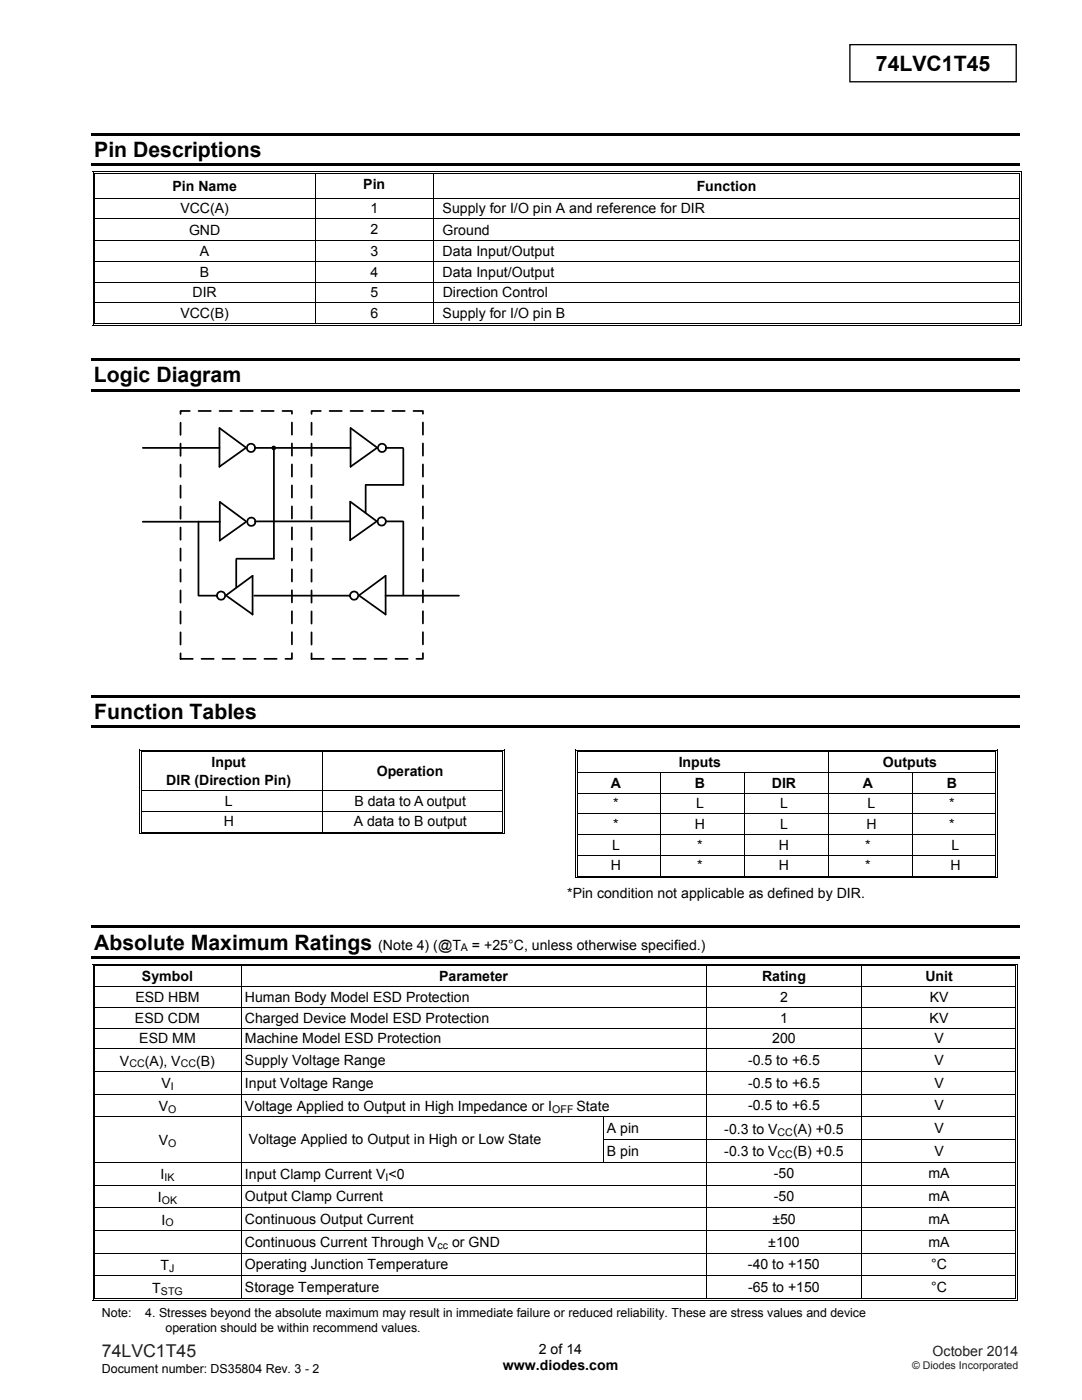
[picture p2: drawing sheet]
<svg xmlns="http://www.w3.org/2000/svg" width="216mm" height="279mm" viewBox="0 0 216 279" stroke-linecap="round" stroke-linejoin="round" font-family="sans-serif">
<path d="M169.6 8.9h33.2v7.4h-33.2z" fill="none" stroke="#000" stroke-width=".26"/>
<g fill="#000">
<path d="M18.3 26.5h185.2v.5h-185.2zM18.3 32.6h185.2v.5h-185.2zM18.5 34.2h.1v.5h-.1zM18.5 34.2h.5v.1h-.5zM18.5 39.4h.1v.2h-.1zM18.8 34.5h.2v.2h-.2zM18.8 39.4h.2v.2h-.2zM62.9 34.7h.2zM62.9 34.2h.5v.1h-.5zM62.9 34.5h.5v.2h-.5zM86.3 34.7h.2zM86.3 34.2h.5v.1h-.5z"/>
<path d="M86.3 34.5h.5v.2h-.5zM203.3 34.2h.5v.1h-.5zM203.3 34.5h.2v.2h-.2zM203.3 39.4h.2v.2h-.2zM203.7 34.2h.1v.5h-.1zM203.7 39.4h.1v.2h-.1zM18.5 43.6h.1v.1h-.1zM18.5 47.9h.1v.2h-.1zM18.5 52.1h.1v.1h-.1zM18.5 56.2h.1v.2h-.1zM18.8 43.6h.2v.1h-.2zM18.8 47.9h.2v.2h-.2z"/>
<path d="M18.8 52.1h.2v.1h-.2zM18.8 56.2h.2v.2h-.2zM203.3 43.6h.2v.1h-.2zM203.3 47.9h.2v.2h-.2zM203.3 52.1h.2v.1h-.2zM203.3 56.2h.2v.2h-.2zM203.7 43.6h.1v.1h-.1zM203.7 47.9h.1v.2h-.1zM203.7 52.1h.1v.1h-.1zM203.7 56.2h.1v.2h-.1zM18.2 71.5h185.2v.5h-185.2zM18.2 77.6h185.2v.5h-185.2z"/>
<path d="M18.5 60.3h.1v.2h-.1zM18.5 64.8h.5v.2h-.5zM18.8 60.3h.2v.2h-.2zM18.8 64.5h.2v.1h-.2zM62.9 64.5h.5v.1h-.5zM86.3 64.5h.5v.1h-.5zM203.3 60.3h.2v.2h-.2zM203.3 64.8h.5v.2h-.5zM203.3 64.5h.2v.1h-.2zM203.7 60.3h.1v.2h-.1zM203.7 64.5h.1v.5h-.1zM18.3 138.7h185.2v.5h-185.2z"/>
<path d="M18.3 144.8h185.2v.5h-185.2zM27.8 149.6h.2v.5h-.2zM27.8 149.6h.5v.2h-.5zM27.8 157.7h.2v.2h-.2zM28.2 149.9h.1v.2h-.1zM28.2 157.7h.1v.2h-.1zM64.2 150.1h.1zM64.2 149.6h.5v.2h-.5zM64.2 149.9h.5v.2h-.5zM100.2 149.6h.5v.2h-.5zM100.2 149.9h.2v.2h-.2zM100.2 157.7h.2v.2h-.2z"/>
<path d="M100.5 149.6h.2v.5h-.2zM100.5 157.7h.2v.2h-.2zM114.8 149.6h.2v.5h-.2zM114.8 149.6h.5v.2h-.5zM114.8 154.1h.2v.2h-.2zM114.8 158.2h.2v.2h-.2zM115.1 149.9h.2v.2h-.2zM115.1 154.1h.2v.2h-.2zM115.1 158.2h.2v.2h-.2zM165.2 150.1h.2zM165.2 149.6h.6v.2h-.6zM165.2 149.9h.6v.2h-.6z"/>
<path d="M198.6 149.6h.5v.2h-.5zM198.6 149.9h.2v.2h-.2zM198.6 154.1h.2v.2h-.2zM198.6 158.2h.2v.2h-.2zM198.9 149.6h.2v.5h-.2zM198.9 154.1h.2v.2h-.2zM198.9 158.2h.2v.2h-.2zM27.8 161.8h.2v.2h-.2zM27.8 166.3h.5v.2h-.5zM28.2 161.8h.1v.2h-.1zM28.2 166h.1v.1h-.1zM64.2 166h.5v.1h-.5z"/>
<path d="M100.2 161.8h.2v.2h-.2zM100.2 166.3h.5v.2h-.5zM100.2 166h.2v.1h-.2zM100.5 161.8h.2v.2h-.2zM100.5 166h.2v.5h-.2zM114.8 162.3h.2v.2h-.2zM114.8 166.5h.2v.1h-.2zM114.8 170.6h.2v.2h-.2zM114.8 175.1h.5v.2h-.5zM115.1 162.3h.2v.2h-.2zM115.1 166.5h.2v.1h-.2zM115.1 170.6h.2v.2h-.2z"/>
<path d="M115.1 174.8h.2v.1h-.2zM131.7 174.8h.5v.1h-.5zM148.5 174.8h.5v.1h-.5zM165.2 174.8h.6v.1h-.6zM182 174.8h.5v.1h-.5zM198.6 162.3h.2v.2h-.2zM198.6 166.5h.2v.1h-.2zM198.6 170.6h.2v.2h-.2zM198.6 175.1h.5v.2h-.5zM198.6 174.8h.2v.1h-.2zM198.9 162.3h.2v.2h-.2zM198.9 166.5h.2v.1h-.2z"/>
<path d="M198.9 170.6h.2v.2h-.2zM198.9 174.8h.2v.5h-.2zM18.3 184.7h185.2v.5h-185.2zM18.3 190.8h185.2v.5h-185.2zM18.5 192.3h.1v.6h-.1zM18.5 192.3h.5v.2h-.5zM18.5 196.8h.1v.2h-.1zM18.8 192.7h.2v.2h-.2zM18.8 192.7h.2v.1h-.2zM18.8 196.8h.2v.2h-.2zM48 192.8l.2 .1zM48 192.3h.5v.2h-.5z"/>
<path d="M48 192.7h.5v.1h-.5zM140.9 192.8l.2 .1zM140.9 192.3h.5v.2h-.5zM140.9 192.7h.5v.1h-.5zM171.9 192.8l.1 .1zM171.9 192.3h.5v.2h-.5zM171.9 192.7h.5v.1h-.5zM202.6 192.3h.5v.2h-.5zM202.6 192.7h.2v.2h-.2zM202.6 192.7h.2v.1h-.2zM202.6 196.8h.2v.2h-.2zM203 192.3h.1v.6h-.1z"/>
<path d="M203 196.8h.1v.2h-.1zM18.5 201h.1v.1h-.1zM18.5 205.1h.1v.2h-.1zM18.5 209.2h.1v.2h-.1zM18.5 213.7h.1v.2h-.1zM18.5 218.3h.1v.1h-.1zM18.8 201h.2v.1h-.2zM18.8 205.1h.2v.2h-.2zM18.8 209.2h.2v.2h-.2zM18.8 213.7h.2v.2h-.2zM18.8 218.3h.2v.1h-.2zM202.6 201h.2v.1h-.2z"/>
<path d="M202.6 205.1h.2v.2h-.2zM202.6 209.2h.2v.2h-.2zM202.6 213.7h.2v.2h-.2zM202.6 218.3h.2v.1h-.2zM203 201h.1v.1h-.1zM203 205.1h.1v.2h-.1zM203 209.2h.1v.2h-.1zM203 213.7h.1v.2h-.1zM203 218.3h.1v.1h-.1zM18.5 222.8h.1v.2h-.1zM18.5 227.3h.1v.2h-.1zM18.5 231.9h.1v.1h-.1z"/>
<path d="M18.5 236.4h.1v.2h-.1zM18.8 222.8h.2v.2h-.2zM18.8 227.3h.2v.2h-.2zM18.8 231.9h.2v.1h-.2zM18.8 236.4h.2v.2h-.2zM48 227.3h.2v.2h-.2zM202.6 222.8h.2v.2h-.2zM202.6 227.3h.2v.2h-.2zM202.6 231.9h.2v.1h-.2zM202.6 236.4h.2v.2h-.2zM203 222.8h.1v.2h-.1zM203 227.3h.1v.2h-.1z"/>
<path d="M203 231.9h.1v.1h-.1zM203 236.4h.1v.2h-.1zM18.5 240.9h.1v.2h-.1zM18.5 245.5h.1v.1h-.1zM18.5 250h.1v.2h-.1zM18.5 254.5h.1v.2h-.1zM18.5 259.4h.5v.2h-.5zM18.8 240.9h.2v.2h-.2zM18.8 245.5h.2v.1h-.2zM18.8 250h.2v.2h-.2zM18.8 254.5h.2v.2h-.2zM18.8 259.1h.2v.1h-.2z"/>
<path d="M48 259.1h.5v.1h-.5zM140.9 259.1h.5v.1h-.5zM171.9 259.1h.5v.1h-.5zM202.6 240.9h.2v.2h-.2zM202.6 245.5h.2v.1h-.2zM202.6 250h.2v.2h-.2zM202.6 254.5h.2v.2h-.2zM202.6 259.4h.5v.2h-.5zM202.6 259.1h.2v.1h-.2zM203 240.9h.1v.2h-.1zM203 245.5h.1v.1h-.1zM203 250h.1v.2h-.1z"/>
<path d="M203 254.5h.1v.2h-.1zM203 259.1h.1v.5h-.1z"/>
</g>
<g fill="none" stroke="#000" stroke-width=".2">
<path d="M18.6 34.7v4.7M18.6 39.6v4M18.9 34.7v4.7M18.9 39.6v4M19 34.2h43.9M19 34.6h43.9M19 39.5h184.3M63 34.7v4.7M63 39.6v4M63.4 34.2h22.9M63.4 34.6h22.9M86.4 34.7v4.7"/>
<path d="M86.4 39.6v4M86.8 34.2h116.5M86.8 34.6h116.5M203.4 34.7v4.7M203.4 39.6v4M203.8 34.7v4.7M203.8 39.6v4M18.6 43.7v4.2M18.6 48.1v4M18.6 52.2v4M18.6 56.4v3.9M18.9 43.7v4.2"/>
<path d="M18.9 48.1v4M18.9 52.2v4M18.9 56.4v3.9M19 48h184.3M63 43.7v4.2M63 48.1v4M63 52.2v4M63 56.4v3.9M86.4 43.7v4.2M86.4 48.1v4M86.4 52.2v4M86.4 56.4v3.9"/>
<path d="M203.3 43.6h-184.3M203.3 52.2h-184.3M203.3 56.3h-184.3M203.4 43.7v4.2M203.4 48.1v4M203.4 52.2v4M203.4 56.4v3.9M203.8 43.7v4.2M203.8 48.1v4M203.8 52.2v4M203.8 56.4v3.9M18.6 60.5v4.5"/>
<path d="M18.9 60.5v4M19 60.4h184.3M19 64.9h184.3M19 64.6h43.9M63 60.5v4M63.4 64.6h22.9M86.4 60.5v4M86.8 64.6h116.5M203.4 60.5v4M203.8 60.5v4M27.9 150.1v7.6M27.9 157.9v3.9"/>
<path d="M28.2 150.1v7.6M28.2 157.9v3.9M28.3 149.7h35.9M28.3 150h35.9M28.3 157.8h71.9M64.3 150.1v7.6M64.3 157.9v3.9M64.7 149.7h35.5M64.7 150h35.5M100.3 150.1v7.6M100.3 157.9v3.9M100.6 150.1v7.6"/>
<path d="M100.6 157.9v3.9M114.9 150.1v4M114.9 154.3v3.9M114.9 158.4v3.9M115.2 150.1v4M115.2 154.3v3.9M115.2 158.4v3.9M115.3 149.7h49.9M115.3 150h49.9M115.3 154.2h83.3M115.3 158.3h83.3M131.8 154.3v3.9"/>
<path d="M131.8 158.4v3.9M148.6 154.3v3.9M148.6 158.4v3.9M165.3 150.1v4M165.3 154.3v3.9M165.3 158.4v3.9M165.8 149.7h32.8M165.8 150h32.8M182.1 154.3v3.9M182.1 158.4v3.9M198.7 150.1v4M198.7 154.3v3.9"/>
<path d="M198.7 158.4v3.9M199 150.1v4M199 154.3v3.9M199 158.4v3.9M27.9 162v4.5M28.2 162v4M28.3 161.9h71.9M28.3 166.4h71.9M28.3 166.1h35.9M64.3 162v4M64.7 166.1h35.5M100.3 162v4"/>
<path d="M100.6 162v4M114.9 162.5v4M114.9 166.6v4M114.9 170.8v4.5M115.2 162.5v4M115.2 166.6v4M115.2 170.8v4M115.3 162.4h83.3M115.3 166.6h83.3M115.3 170.7h83.3M115.3 175.2h83.3M115.3 174.8h16.4"/>
<path d="M131.8 162.5v4M131.8 166.6v4M131.8 170.8v4M132.2 174.8h16.3M148.6 162.5v4M148.6 166.6v4M148.6 170.8v4M149 174.8h16.2M165.3 162.5v4M165.3 166.6v4M165.3 170.8v4M165.8 174.8h16.2"/>
<path d="M182.1 162.5v4M182.1 166.6v4M182.1 170.8v4M182.5 174.8h16.1M198.7 162.5v4M198.7 166.6v4M198.7 170.8v4M199 162.5v4M199 166.6v4M199 170.8v4M18.6 192.9v3.9M18.6 197v4"/>
<path d="M18.9 192.9v3.9M18.9 197v4M19 192.4h29M19 192.8h29M19 196.9h183.6M48.1 192.9v3.9M48.1 197v4M48.5 192.4h92.4M48.5 192.8h92.4M141 192.9v3.9M141 197v4M141.4 192.4h30.5"/>
<path d="M141.4 192.8h30.5M171.9 192.9v3.9M171.9 197v4M172.4 192.4h30.2M172.4 192.8h30.2M202.7 192.9v3.9M202.7 197v4M203.1 192.9v3.9M203.1 197v4M18.6 201.1v4M18.6 205.3v3.9M18.6 209.4v4.3"/>
<path d="M18.6 213.9v4.4M18.6 218.4v4.4M18.9 201.1v4M18.9 205.3v3.9M18.9 209.4v4.3M18.9 213.9v4.4M18.9 218.4v4.4M19 201h183.6M19 205.2h183.6M19 209.3h183.6M19 213.8h183.6M19 218.4h183.6"/>
<path d="M48.1 201.1v4M48.1 205.3v3.9M48.1 209.4v4.3M48.1 213.9v4.4M48.1 218.4v4.4M141 201.1v4M141 205.3v3.9M141 209.4v4.3M141 213.9v4.4M141 218.4v4.4M171.9 201.1v4M171.9 205.3v3.9"/>
<path d="M171.9 209.4v4.3M171.9 213.9v4.4M171.9 218.4v4.4M202.7 201.1v4M202.7 205.3v3.9M202.7 209.4v4.3M202.7 213.9v4.4M202.7 218.4v4.4M203.1 201.1v4M203.1 205.3v3.9M203.1 209.4v4.3M203.1 213.9v4.4"/>
<path d="M203.1 218.4v4.4M18.6 223v4.3M18.6 227.5v4.4M18.6 232v4.4M18.6 236.6v4.3M18.9 223v4.3M18.9 227.5v4.4M18.9 232v4.4M18.9 236.6v4.3M19 222.9h183.6M19 231.9h183.6M19 236.5h183.6"/>
<path d="M48.1 223v4.3M48.1 227.5v4.4M48.1 232v4.4M48.1 236.6v4.3M120.2 227.4h82.4M120.3 223v4.3M120.3 227.5v4.4M141 223v4.3M141 227.5v4.4M141 232v4.4M141 236.6v4.3M171.9 223v4.3"/>
<path d="M171.9 227.5v4.4M171.9 232v4.4M171.9 236.6v4.3M202.7 223v4.3M202.7 227.5v4.4M202.7 232v4.4M202.7 236.6v4.3M203.1 223v4.3M203.1 227.5v4.4M203.1 232v4.4M203.1 236.6v4.3M18.6 241.1v4.4"/>
<path d="M18.6 245.6v4.4M18.6 250.2v4.3M18.6 254.7v4.9M18.9 241.1v4.4M18.9 245.6v4.4M18.9 250.2v4.3M18.9 254.7v4.4M19 241h183.6M19 245.6h183.6M19 250.1h183.6M19 254.6h183.6M19 259.5h183.6"/>
<path d="M19 259.2h29M48.1 241.1v4.4M48.1 245.6v4.4M48.1 250.2v4.3M48.1 254.7v4.4M48.5 259.2h92.4M141 241.1v4.4M141 245.6v4.4M141 250.2v4.3M141 254.7v4.4M141.4 259.2h30.5M171.9 241.1v4.4"/>
<path d="M171.9 245.6v4.4M171.9 250.2v4.3M171.9 254.7v4.4M172.4 259.2h30.2M202.7 241.1v4.4M202.7 245.6v4.4M202.7 250.2v4.3M202.7 254.7v4.4M203.1 241.1v4.4M203.1 245.6v4.4M203.1 250.2v4.3M203.1 254.7v4.4"/>
</g>
<path d="M36 82h22.3v49.5h-22.3zM62.2 82h22.2v49.5h-22.2z" fill="none" stroke="#000" stroke-width=".35" stroke-dasharray="2.4 1.7"/>
<g fill="none" stroke="#000" stroke-width=".35">
<path d="M28.5 89.4h15.3M49 89.3l-5.2-3.9v7.8M49 89.4l-5.2 3.7M51.1 89.4h18.9M54.7 89.6v21.9h-7.5M73 96.8v5.5M75.2 89.3l-5.2-3.9v7.8M75.2 89.4l-5.2 3.7M77.2 89.4h3.2M80.5 89.6v7.2h-7.5M28.5 104.1h15.4M39.6 104.1v14.6"/>
<path d="M39.6 118.9h3.6M43.9 100.2v7.7M43.9 100.2l5.2 3.8M45.2 118.8l5.2-3.9v7.8M45.2 118.9l5.2 3.7M47.1 111.7v5.5M49.1 104.2l-5.2 3.7M50.7 118.9h19M51.1 104.1h18.8M71.7 118.8l5.2-3.9v7.8M71.7 118.9l5.2 3.7M75.1 104l-5.2-3.9v7.7"/>
<path d="M75.1 104.1l-5.2 3.7M76.9 118.9h14.7M77.1 104.1h3.2M80.5 104.1v14.6"/>
<circle cx="50.1" cy="89.4" r=".81"/>
<circle cx="54.6" cy="89.4" r=".27"/>
<circle cx="76.2" cy="89.4" r=".82"/>
<circle cx="44.1" cy="118.9" r=".81"/>
<circle cx="50.1" cy="104.1" r=".82"/>
<circle cx="70.7" cy="118.9" r=".82"/>
<circle cx="76.2" cy="104.1" r=".82"/>
</g>
<g font-size="4.2">
<text x="174.8" y="14.3">74LVC1T45</text>
<text x="18.8" y="31.3">Pin Descriptions</text>
<text x="18.7" y="76.3">Logic Diagram</text>
<text x="18.8" y="143.5">Function Tables</text>
<text x="18.8" y="189.5">Absolute Maximum Ratings</text>
</g>
<text font-size="3.5" fill="#231f20" x="20.3" y="270.9">74LVC1T45</text>
<g font-size="2.8">
<text x="34.4" y="38">Pin Name</text>
<text x="72.5" y="37.6">Pin</text>
<text x="139" y="38">Function</text>
<text x="36" y="42.6">VCC(A)</text>
<text x="37.7" y="46.8">GND</text>
<text x="73.9" y="42.6">1</text>
<text x="73.9" y="46.7">2</text>
<text x="88.3" y="42.6">Supply for I/O pin A and reference for DIR</text>
<text x="88.3" y="46.8">Ground</text>
<text x="39.9" y="51.1">A</text>
<text x="73.9" y="51.1">3</text>
<text x="88.3" y="51.1">Data Input/Output</text>
<text x="38.4" y="59.3">DIR</text>
<text x="39.9" y="55.2">B</text>
<text x="73.9" y="55.2">4</text>
<text x="73.9" y="59.3">5</text>
<text x="88.3" y="55.2">Data Input/Output</text>
<text x="88.3" y="59.3">Direction Control</text>
<text x="36" y="63.4">VCC(B)</text>
<text x="73.9" y="63.4">6</text>
<text x="88.3" y="63.4">Supply for I/O pin B</text>
<text x="42.2" y="153.1">Input</text>
<text x="75.2" y="154.9">Operation</text>
<text x="135.4" y="153.1">Inputs</text>
<text x="176.1" y="153.1">Outputs</text>
<text x="33.2" y="156.7">DIR (Direction Pin)</text>
<text x="44.9" y="160.8">L</text>
<text x="70.7" y="160.8">B data to A output</text>
<text x="121.9" y="157.2">A</text>
<text x="122.4" y="161.3">*</text>
<text x="138.7" y="157.2">B</text>
<text x="138.9" y="161.3">L</text>
<text x="154" y="157.2">DIR</text>
<text x="155.7" y="161.3">L</text>
<text x="172.2" y="157.2">A</text>
<text x="173.1" y="161.3">L</text>
<text x="188.9" y="157.2">B</text>
<text x="189.4" y="161.3">*</text>
<text x="44.6" y="164.9">H</text>
<text x="70.6" y="164.9">A data to B output</text>
<text x="122.4" y="165.5">*</text>
<text x="138.7" y="165.5">H</text>
<text x="155.7" y="165.5">L</text>
<text x="172.9" y="165.5">H</text>
<text x="189.4" y="165.5">*</text>
<text x="121.9" y="173.7">H</text>
<text x="122.1" y="169.6">L</text>
<text x="139.1" y="169.6">*</text>
<text x="139.1" y="173.7">*</text>
<text x="155.4" y="169.6">H</text>
<text x="155.4" y="173.7">H</text>
<text x="172.6" y="169.6">*</text>
<text x="172.6" y="173.7">*</text>
<text x="189.7" y="173.7">H</text>
<text x="189.9" y="169.6">L</text>
<text x="113.2" y="179.3">*Pin condition not applicable as defined by DIR.</text>
<text x="75.5" y="189.5">(Note 4) (@T</text>
<text x="94.2" y="189.5">= +25°C, unless otherwise specified.)</text>
<text x="28.3" y="195.8">Symbol</text>
<text x="87.6" y="195.8">Parameter</text>
<text x="152.1" y="195.8">Rating</text>
<text x="184.7" y="195.8">Unit</text>
<text x="27" y="199.9">ESD HBM</text>
<text x="48.9" y="199.9">Human Body Model ESD Protection</text>
<text x="155.7" y="199.9">2</text>
<text x="185.5" y="199.9">KV</text>
<text x="26.9" y="204.1">ESD CDM</text>
<text x="27.8" y="208.2">ESD MM</text>
<text x="48.9" y="208.2">Machine Model ESD Protection</text>
<text x="48.9" y="204.1">Charged Device Model ESD Protection</text>
<text x="154.1" y="208.2">200</text>
<text x="155.6" y="204.1">1</text>
<text x="185.5" y="204.1">KV</text>
<text x="186.4" y="208.2">V</text>
<text x="23.9" y="212.7">V</text>
<text x="28.9" y="212.7">(A), V</text>
<text x="39.1" y="212.7">(B)</text>
<text x="48.9" y="212.5">Supply Voltage Range</text>
<text x="149.3" y="212.5">-0.5 to +6.5</text>
<text x="186.5" y="212.5">V</text>
<text x="31.7" y="221.7">V</text>
<text x="32.2" y="217.2">V</text>
<text x="48.9" y="217.1">Input Voltage Range</text>
<text x="48.9" y="221.7">Voltage Applied to Output in High Impedance or I</text>
<text x="115" y="221.7">State</text>
<text x="149.3" y="217.1">-0.5 to +6.5</text>
<text x="149.3" y="221.6">-0.5 to +6.5</text>
<text x="186.5" y="217.1">V</text>
<text x="186.5" y="221.6">V</text>
<text x="121.1" y="226.1">A pin</text>
<text x="144.5" y="226.3">-0.3 to V</text>
<text x="158.2" y="226.3">(A) +0.5</text>
<text x="186.5" y="226.1">V</text>
<text x="31.7" y="228.5">V</text>
<text x="49.7" y="228.4">Voltage Applied to Output in High or Low State</text>
<text x="121.1" y="230.7">B pin</text>
<text x="144.5" y="230.8">-0.3 to V</text>
<text x="158.2" y="230.8">(B) +0.5</text>
<text x="186.5" y="230.7">V</text>
<text x="31.5" y="239.9">I</text>
<text x="32" y="235.3">I</text>
<text x="48.9" y="239.7">Output Clamp Current</text>
<text x="48.9" y="235.3">Input Clamp Current V &lt;0</text>
<text x="154.4" y="235.2">-50</text>
<text x="154.4" y="239.7">-50</text>
<text x="185.3" y="235.2">mA</text>
<text x="185.3" y="239.7">mA</text>
<text x="32.2" y="244.4">I</text>
<text x="48.9" y="244.3">Continuous Output Current</text>
<text x="154.1" y="244.3">±50</text>
<text x="185.3" y="244.3">mA</text>
<text x="48.9" y="248.9">Continuous Current Through V</text>
<text x="90.2" y="248.9">or GND</text>
<text x="153.3" y="248.8">±100</text>
<text x="185.3" y="248.8">mA</text>
<text x="32" y="253.4">T</text>
<text x="48.9" y="257.9">Storage Temperature</text>
<text x="48.9" y="253.3">Operating Junction Temperature</text>
<text x="149.2" y="253.3">-40 to +150</text>
<text x="149.3" y="257.9">-65 to +150</text>
<text x="185.8" y="253.3">°C</text>
<text x="185.8" y="257.9">°C</text>
<text x="30.4" y="258">T</text>
<text x="100.3" y="273.5">www.diodes.com</text>
<text x="107.5" y="270.2">2 of 14</text>
</g>
<text font-size="2.8" fill="#231f20" x="186.1" y="270.6">October 2014</text>
<g font-size="2.5">
<text x="20.3" y="262.9">Note:</text>
<text x="29" y="262.9">4. Stresses beyond the absolute maximum may result in immediate failure or reduced reliability. These are stress values and device</text>
<text x="33" y="265.8">operation should be within recommend values.</text>
<text x="20.3" y="274">Document number: DS35804 Rev. 3 - 2</text>
</g>
<g font-size="2.1">
<text x="92" y="189.9">A</text>
<text x="25.8" y="213">CC</text>
<text x="36.1" y="213">CC</text>
<text x="34.1" y="217.6">I</text>
<text x="33.5" y="222.1">O</text>
<text x="110.2" y="222.1">OFF</text>
<text x="155.2" y="226.6">CC</text>
<text x="33.5" y="228.9">O</text>
<text x="155.2" y="231.2">CC</text>
<text x="32.8" y="235.7">IK</text>
<text x="76.9" y="235.7">I</text>
<text x="32.3" y="240.2">OK</text>
<text x="33" y="244.8">O</text>
<text x="87.3" y="249.3">cc</text>
<text x="33.8" y="253.8">J</text>
<text x="32.1" y="258.4">STG</text>
</g>
<text font-size="2.1" fill="#231f20" x="182" y="273.2">© Diodes Incorporated</text>
</svg>
